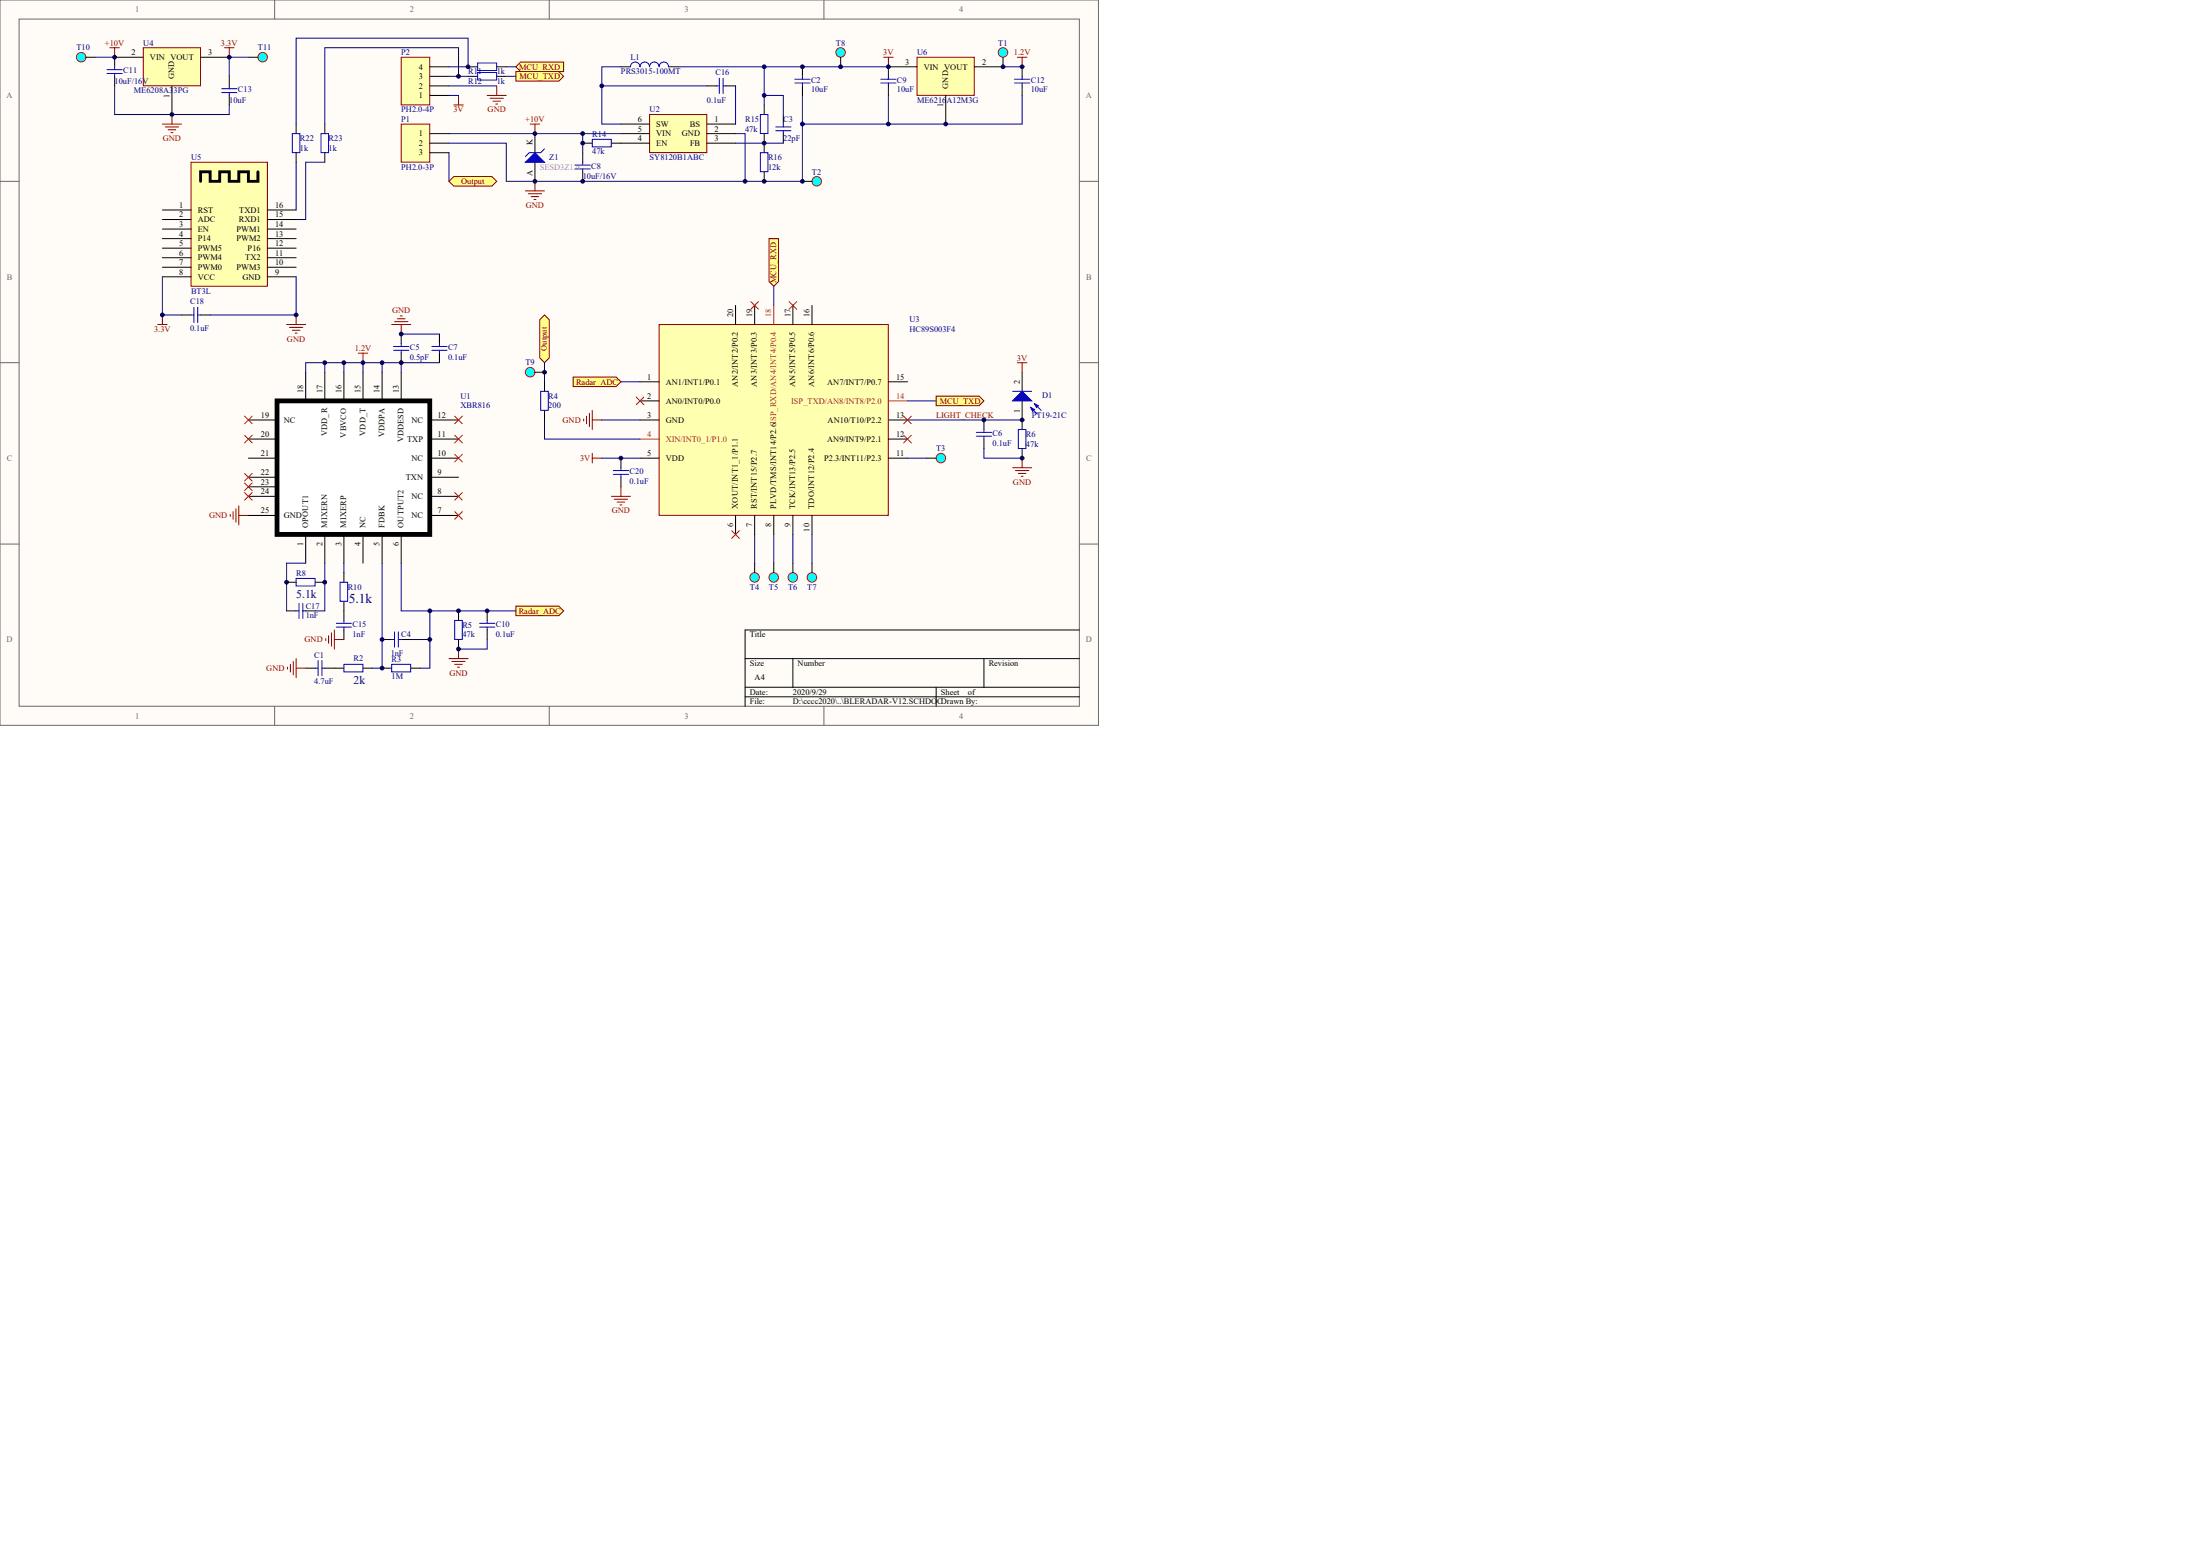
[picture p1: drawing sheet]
<svg xmlns="http://www.w3.org/2000/svg" width="840mm" height="594mm" viewBox="0 0 840 594" stroke-linecap="round" stroke-linejoin="round" font-family="sans-serif">
<g fill="#fffcf8" stroke="#696969" stroke-width=".38">
<path d="M0 0h419.2v276.8h-419.2z"/>
<path d="M7.3 7.3h404.6v262.2h-404.6z"/>
</g>
<path d="M104.8 0v7.3M209.6 0v7.3M314.4 0v7.3M0 69.2h7.3M412 69.2h7.3M0 138.4h7.3M412 138.4h7.3M0 207.6h7.3M412 207.6h7.3M104.8 269.5v7.3M209.6 269.5v7.3M314.4 269.5v7.3" fill="none" stroke="#696969" stroke-width=".38"/>
<g fill="none" stroke="#000" stroke-width=".38">
<path d="M339 25.5v3.6M339 32.8v3.6M153.1 127.5v3.6M153.1 134.8v3.6M237 174.8v3.7M237 182.1v3.6M116.7 254.9h3.6M124 254.9h7.2M138.5 254.9h3.7M145.8 254.9h3.7M145.8 244h3.7M153.1 244h3.7"/>
<path d="M156.8 254.9h3.6M284.4 251.3h127.6M302.6 251.3v10.9M375.5 251.3v10.9M412 240.4h-127.6v29.1M284.4 262.2h127.6M284.4 265.9h127.6M357.3 262.2v7.3"/>
</g>
<g fill="none" stroke="#800000" stroke-width=".38">
<path d="M136.7 134.8h3.7M138.5 134.8v3.6M149.5 123.8h7.3M150.6 122.7h5.1M151.7 121.6h2.9M152.8 120.5h.7M153.1 123.8v3.7M222.8 159.9v.7M223.8 158.8v2.9M224.9 157.7v5.1M226 156.6v7.3M226 160.2h3.7"/>
<path d="M87.9 196.3v.7M89 195.2v2.9M90 194.1v5.1M91.1 193v7.3M91.1 196.7h3.7M109.7 254.6v.7M110.8 253.5v2.9M111.9 252.4v5.1M113 251.3v7.3M113 254.9h3.7"/>
</g>
<g fill="none" stroke="#00f" stroke-width=".38">
<path d="M336.1 31.7h5.9M336.1 30.2h5.9M339 29.1v1.1M339 31.7v1.1M150.2 132.2h5.8M150.2 133.7h5.8M153.1 131.1v1.1M153.1 133.7v1.1M234.1 179.5h5.8M237 178.5v1M234.1 181h5.8M237 181v1.1"/>
<path d="M120.3 254.9h1.1M121.4 252v5.9M122.9 252v5.9M122.9 254.9h1.1M131.2 253.5h7.3v2.9h-7.3zM149.5 253.5h7.2v2.9h-7.2zM149.5 244h1.1M150.6 241.1v5.8M152 241.1v5.8M152 244h1.1"/>
</g>
<path d="M171.3 58.3v10.9" fill="none" stroke="#000080" stroke-width=".38"/>
<path d="M350 21.8h21.8v14.6h-21.8z" fill="#ffffb0" stroke="#800000" stroke-width=".38"/>
<g fill="none" stroke="#000" stroke-width=".38">
<path d="M339 25.5h11M360.9 36.4v10.9M371.9 25.5h10.9M390.1 25.5v3.6M390.1 32.8v3.6M222.4 58.3v3.6M222.4 65.6v3.6M167.7 127.5v3.6M167.7 134.8v3.6M116.7 142v11M390.1 142v7.3M390.1 153v10.9"/>
<path d="M94.8 167.5h10.9M94.8 174.8h10.9M390.1 171.2v3.6M94.8 182.1h10.9M94.8 185.7h10.9M94.8 189.4h10.9M131.2 218.5v3.7M109.4 222.2h3.6M109.4 233.1h3.6M116.7 233.1h3.6M120.3 222.2h3.7M131.2 229.4v7.3"/>
<path d="M131.2 240.4v3.6"/>
</g>
<g fill="none" stroke="#00f" stroke-width=".38">
<path d="M387.2 31.7h5.8M387.2 30.2h5.8M390.1 29.1v1.1M390.1 31.7v1.1M219.5 64.5h5.8M219.5 63h5.8M222.4 61.9v1.1M222.4 64.5v1.1M164.8 132.2h5.8M164.8 133.7h5.8M167.7 131.1v1.1M167.7 133.7v1.1"/>
<path d="M386.4 149.3h7.3M393.4 155.5l2.5 2.6M394.8 154.1l2.6 2.5M388.6 163.9h2.9v7.2h-2.9zM113 220.7h7.3v2.9h-7.3zM113 233.1h1.1M114.1 230.2v5.8M115.6 230.2v5.8M115.6 233.1h1.1M128.3 237.8h5.9M128.3 239.3h5.9M129.8 222.2h2.9v7.2h-2.9z"/>
<path d="M131.2 236.7v1.1M131.2 239.3v1.1"/>
</g>
<g fill="#00f" stroke="#00f" stroke-width=".38">
<path d="M386.4 153l3.7-3.7 3.6 3.7z"/>
<path d="M394.8 154.1l1.5 .7-.7 .7z"/>
<path d="M393.4 155.5l1.4 .7-.7 .8z"/>
</g>
<g fill="none" stroke="#800000" stroke-width=".38">
<path d="M337.2 21.8h3.7M339 21.8v3.7M388.3 21.8h3.6M390.1 21.8v3.7M200.5 72.8h7.3M201.6 73.9h5.1M202.7 75h2.9M203.8 76.1h.7M204.2 69.2v3.6M386.4 178.5h7.3M387.5 179.5h5.1M390.1 174.8v3.7"/>
<path d="M388.6 180.6h2.9M389.7 181.7h.8M124.3 243.6v.8M125.4 242.6v2.9M126.5 241.5v5.1M127.6 240.4v7.3M127.6 244h3.6"/>
</g>
<path d="M339 36.4v10.9h51.1v-10.9M382.8 25.5h7.3M138.5 138.4h-14.5v3.6M153.1 127.5h14.6M138.5 142v-3.6h7.3v3.6M116.7 214.9h-7.3v18.2M124 214.9v18.2h-3.7M131.2 214.9v3.6M145.8 214.9v40h-3.6M153.1 214.9v18.2h11v21.8h-3.7" fill="none" stroke="#000080" stroke-width=".38"/>
<path d="M105.7 153h58.3v50.9h-58.3z" fill="#fff" stroke="#000" stroke-width="1.8"/>
<g fill="none" stroke="#000" stroke-width=".38">
<path d="M237 25.5h3.6M255.2 25.5h3.6M269.8 32.8h3.6M277.1 32.8h3.6M306.2 25.5v3.6M306.2 32.8v3.6M222.4 54.6h3.6M233.3 54.6h3.7M291.7 40.1v3.6M291.7 51v7.3M291.7 65.6v3.6M124 142v11"/>
<path d="M131.2 142v11M138.5 142v11M145.8 142v11M153.1 142v11M94.8 160.2h10.9M164.1 174.8h10.9M164.1 167.5h10.9M164.1 160.2h10.9M94.8 196.7h10.9M164.1 196.7h10.9M164.1 189.4h10.9M164.1 182.1h10.9"/>
<path d="M116.7 204v10.9M124 204v10.9M131.2 204v10.9M138.5 204v10.9M145.8 204v10.9M153.1 204v10.9"/>
</g>
<path d="M237 25.5h-7.3v7.3h40.1M258.8 25.5h80.2M280.7 32.8v14.5M306.2 47.3h32.8M124 138.4h-7.3v3.6M156.8 244h7.3" fill="none" stroke="#000080" stroke-width=".38"/>
<g fill="none" stroke="#00f" stroke-width=".38">
<path d="M251.5 25.5a1.82 1.82 0 0 0-1.8-1.8 1.82 1.82 0 0 0-1.8 1.8 1.82 1.82 0 0 0-1.9-1.8 1.82 1.82 0 0 0-1.8 1.8 1.8 1.8 0 0 0-1.8-1.8 1.8 1.8 0 0 0-1.8 1.8M255.2 25.5a1.8 1.8 0 0 0-1.8-1.8 1.8 1.8 0 0 0-1.8 1.8M273.4 32.8h1.1M274.5 29.9v5.8M276 29.9v5.8M276 32.8h1.1M303.3 31.7h5.9M303.3 30.2h5.9M306.2 29.1v1.1M306.2 31.7v1.1M226 53.2h7.3v2.8h-7.3zM290.2 43.7h2.9v7.2h-2.9z"/>
<path d="M290.2 58.3h2.9v7.2h-2.9z"/>
</g>
<path d="M247.9 43.7h21.8v14.5h-21.8z" fill="#ffffb0" stroke="#800000" stroke-width=".38"/>
<path d="M237 47.3h10.9M237 51h10.9M237 54.6h10.9M269.8 47.3h10.9M269.8 51h10.9M269.8 54.6h10.9M375.5 160.2v3.7M375.5 167.5v3.7M175 233.1v3.6M185.9 233.1v3.6M175 244v3.7M185.9 240.4v3.6" fill="none" stroke="#000" stroke-width=".38"/>
<path d="M229.7 32.8v14.5h7.3M291.7 25.5v14.6M280.7 51h3.7v18.2M131.2 138.4v3.6M375.5 171.2v3.6h14.6M185.9 244v3.7h-10.9" fill="none" stroke="#000080" stroke-width=".38"/>
<path d="M372.6 166.4h5.8M372.6 165h5.8M375.5 163.9v1.1M375.5 166.4v1.1M173.5 236.7h2.9v7.3h-2.9zM183 239.3h5.8M183 237.8h5.8M185.9 236.7v1.1M185.9 239.3v1.1" fill="none" stroke="#00f" stroke-width=".38"/>
<path d="M171.3 251.3h7.3M172.4 252.4h5.1M173.5 253.5h3M174.6 254.6h.8M175 247.7v3.6" fill="none" stroke="#800000" stroke-width=".38"/>
<path d="M251.6 123.8h87.4v72.8h-87.4z" fill="#ffffb0" stroke="#800000" stroke-width=".38"/>
<g fill="none" stroke="#000" stroke-width=".38">
<path d="M280.7 116.5v7.3M288 116.5v7.3M302.6 116.5v7.3M309.9 116.5v7.3M244.3 145.7h7.3M244.3 153h7.3M339 145.7h7.3M244.3 160.2h7.3M244.3 174.8h7.3M339 160.2h7.3M339 174.8h7.3M339 167.5h7.3"/>
<path d="M280.7 196.7v7.3M288 196.7v7.3M295.3 196.7v7.3M302.6 196.7v7.3M309.9 196.7v7.3"/>
</g>
<path d="M295.3 116.5v7.3M339 153h7.3M244.3 167.5h7.3" fill="none" stroke="#ee0e22" stroke-width=".38"/>
<path d="M226 173v3.6M226 174.8h3.7" fill="none" stroke="#800000" stroke-width=".38"/>
<path d="M207.8 160.2v7.3h36.5M229.7 160.2h14.6M229.7 174.8h14.6" fill="none" stroke="#000080" stroke-width=".38"/>
<g fill="#ffff80" stroke="#800000" stroke-width=".38">
<path d="M206 122l1.8-1.8 1.8 1.8v14.6l-1.8 1.8-1.8-1.8z" fill-rule="evenodd"/>
<path d="M171.3 69.2l1.9-1.8h14.6l1.8 1.8-1.8 1.8h-14.6z" fill-rule="evenodd"/>
</g>
<path d="M207.8 145.7v3.6M207.8 156.6v3.6" fill="none" stroke="#000" stroke-width=".38"/>
<path d="M206.3 149.3h2.9v7.3h-2.9z" fill="none" stroke="#00f" stroke-width=".38"/>
<path d="M202.3 47.3h3.7M204.2 47.3v3.7" fill="none" stroke="#800000" stroke-width=".38"/>
<g fill="#ffff80" stroke="#800000" stroke-width=".38">
<path d="M357.3 151.1h16.4l1.8 1.9-1.8 1.8h-16.4z" fill-rule="evenodd"/>
<path d="M293.5 91h3.6v16.4l-1.8 1.9-1.8-1.9z" fill-rule="evenodd"/>
</g>
<path d="M295.3 109.3v7.2M346.3 153h11" fill="none" stroke="#000080" stroke-width=".38"/>
<g fill="#ffff80" stroke="#800000" stroke-width=".38">
<path d="M196.9 25.5l1.8-1.8h16.4v3.6h-16.4z" fill-rule="evenodd"/>
<path d="M196.9 27.3h16.4l1.8 1.8-1.8 1.9h-16.4z" fill-rule="evenodd"/>
</g>
<path d="M171.3 29.1h7.3" fill="none" stroke="#000080" stroke-width=".38"/>
<path d="M196.9 231.3h16.4l1.8 1.8-1.8 1.8h-16.4z" fill-rule="evenodd" fill="#ffff80" stroke="#800000" stroke-width=".38"/>
<path d="M164.1 233.1h32.8" fill="none" stroke="#000080" stroke-width=".38"/>
<path d="M218.7 143.9h16.4l1.9 1.8-1.9 1.8h-16.4z" fill-rule="evenodd" fill="#ffff80" stroke="#800000" stroke-width=".38"/>
<path d="M193.2 25.5h3.7M193.2 29.1h3.7M291.7 36.4h7.2v7.3M171.3 51h65.7M280.7 54.6h18.2M237 145.7h7.3" fill="none" stroke="#000080" stroke-width=".38"/>
<g fill="none" stroke="#f00" stroke-width=".38">
<path d="M286.6 115.1l2.9 2.9M289.5 115.1l-2.9 2.9M301.1 115.1l3 2.9M304.1 115.1l-3 2.9M93.3 158.8l2.9 2.9M96.2 158.8l-2.9 2.9M173.5 158.8l3 2.9M176.5 158.8l-3 2.9M242.8 151.5l2.9 2.9M245.7 151.5l-2.9 2.9M344.9 158.8l2.9 2.9M347.8 158.8l-2.9 2.9"/>
<path d="M93.3 166.1l2.9 2.9M96.2 166.1l-2.9 2.9M173.5 173.4l3 2.9M173.5 166.1l3 2.9M176.5 173.4l-3 2.9M176.5 166.1l-3 2.9M344.9 166.1l2.9 2.9M347.8 166.1l-2.9 2.9M93.3 180.6l2.9 3M93.3 184.3l2.9 2.9M93.3 187.9l2.9 2.9M96.2 180.6l-2.9 3"/>
<path d="M96.2 184.3l-2.9 2.9M96.2 187.9l-2.9 2.9M173.5 195.2l3 2.9M173.5 187.9l3 2.9M176.5 195.2l-3 2.9M176.5 187.9l-3 2.9M279.3 202.5l2.9 2.9M282.2 202.5l-2.9 2.9"/>
</g>
<path d="M178.6 29.1h3.7M178.6 25.5h3.7M189.6 29.1h3.6M189.6 25.5h3.6M298.9 43.7v3.6M298.9 51v3.6" fill="none" stroke="#000" stroke-width=".38"/>
<path d="M182.3 27.7h7.2v2.9h-7.2zM182.3 24h7.2v2.9h-7.2zM296 48.4h5.9M296 49.9h5.9M298.9 47.3v1.1M298.9 49.9v1.1" fill="none" stroke="#00f" stroke-width=".38"/>
<circle cx="382.8" cy="20" r="1.8" fill="#0ff" stroke="#bf0000" stroke-width=".38"/>
<path d="M382.8 21.8v3.7" fill="none" stroke="#000" stroke-width=".38"/>
<circle cx="288" cy="220.3" r="1.8" fill="#0ff" stroke="#bf0000" stroke-width=".38"/>
<path d="M288 214.9v3.6" fill="none" stroke="#000" stroke-width=".38"/>
<path d="M288 204v10.9" fill="none" stroke="#000080" stroke-width=".38"/>
<circle cx="311.7" cy="69.2" r="1.8" fill="#0ff" stroke="#bf0000" stroke-width=".38"/>
<path d="M306.2 69.2h3.7" fill="none" stroke="#000" stroke-width=".38"/>
<circle cx="295.3" cy="220.3" r="1.8" fill="#0ff" stroke="#bf0000" stroke-width=".38"/>
<path d="M295.3 214.9v3.6" fill="none" stroke="#000" stroke-width=".38"/>
<circle cx="302.6" cy="220.3" r="1.8" fill="#0ff" stroke="#bf0000" stroke-width=".38"/>
<path d="M302.6 214.9v3.6" fill="none" stroke="#000" stroke-width=".38"/>
<circle cx="309.9" cy="220.3" r="1.8" fill="#0ff" stroke="#bf0000" stroke-width=".38"/>
<path d="M309.9 214.9v3.6" fill="none" stroke="#000" stroke-width=".38"/>
<circle cx="359.1" cy="174.8" r="1.8" fill="#0ff" stroke="#bf0000" stroke-width=".38"/>
<path d="M353.6 174.8h3.7" fill="none" stroke="#000" stroke-width=".38"/>
<path d="M346.3 174.8h7.3M295.3 204v10.9M302.6 204v10.9M309.9 204v10.9" fill="none" stroke="#000080" stroke-width=".38"/>
<circle cx="320.8" cy="20" r="1.8" fill="#0ff" stroke="#bf0000" stroke-width=".38"/>
<path d="M320.8 21.8v3.7" fill="none" stroke="#000" stroke-width=".38"/>
<path d="M72.9 61.9h29.1v47.3h-29.1z" fill="#ffffb0" stroke="#800000" stroke-width=".38"/>
<g fill="none" stroke="#000" stroke-width=".38">
<path d="M62 80.1h10.9M62 83.8h10.9M62 87.4h10.9M62 91h10.9M62 94.7h10.9M62 98.3h10.9M102.1 80.1h10.9M102.1 83.8h10.9M102.1 87.4h10.9M102.1 91h10.9M102.1 94.7h10.9M102.1 98.3h10.9"/>
<path d="M62 102h10.9M62 105.6h10.9M102.1 102h10.9M102.1 105.6h10.9"/>
</g>
<path d="M98.4 65.6v3.6h-3.6v-3.6h-3.7v3.6h-3.6v-3.6h-3.6v3.6h-3.7v-3.6h-3.6v3.6" fill="none" stroke="#000" stroke-width="1.1"/>
<path d="M54.7 18.2h21.8v14.5h-21.8z" fill="#ffffb0" stroke="#800000" stroke-width=".38"/>
<path d="M43.7 21.8h11M65.6 32.8v10.9M76.6 21.8h10.9" fill="none" stroke="#000" stroke-width=".38"/>
<path d="M153.1 47.3h10.9v14.6h-10.9z" fill="#ffffb0" stroke="#800000" stroke-width=".38"/>
<path d="M43.7 21.8v3.7M43.7 29.1v3.7M87.5 29.1v3.7M87.5 36.4v3.7M164.1 51h7.2M164.1 54.6h7.2M164.1 58.3h7.2M69.3 120.2h3.6M76.6 120.2h3.6" fill="none" stroke="#000" stroke-width=".38"/>
<g fill="none" stroke="#800000" stroke-width=".38">
<path d="M41.9 18.2h3.7M43.7 18.2v3.6M85.7 18.2h3.6M87.5 18.2v3.6M185.9 36.4h7.3M187 37.5h5.1M188.1 38.6h2.9M189.2 39.7h.7M189.6 32.8v3.6M62 47.3h7.3M63.1 48.4h5.1M64.2 49.5h2.9"/>
<path d="M65.3 50.6h.7M65.6 43.7v3.6M60.2 123.8h3.6M62 120.2v3.6M109.4 123.8h7.3M110.5 124.9h5.1M111.6 126h2.9M112.7 127.1h.7M113 120.2v3.6"/>
</g>
<path d="M40.8 28h5.9M40.8 26.6h5.9M43.7 25.5v1.1M43.7 28v1.1M84.6 35.3h5.8M84.6 33.9h5.8M87.5 32.8v1.1M87.5 35.3v1.1M74 117.3v5.8M75.5 117.3v5.8M72.9 120.2h1.1M75.5 120.2h1.1" fill="none" stroke="#00f" stroke-width=".38"/>
<path d="M43.7 32.8v10.9h43.8v-3.6M171.3 32.8h18.3M62 105.6v14.6h7.3M113 105.6v14.6h-32.8" fill="none" stroke="#000080" stroke-width=".38"/>
<path d="M153.1 21.8h10.9v18.2h-10.9z" fill="#ffffb0" stroke="#800000" stroke-width=".38"/>
<path d="M164.1 36.4h7.2M164.1 32.8h7.2M164.1 29.1h7.2M164.1 25.5h7.2M113 47.3v3.7M113 58.3v3.6M124 47.3v3.7M124 58.3v3.6M204.2 51v7.3M204.2 61.9v7.3" fill="none" stroke="#000" stroke-width=".38"/>
<path d="M175 36.4v3.7M173.2 40.1h3.6M233.3 189.4h7.3M234.4 190.5h5.1M235.5 191.6h2.9M236.6 192.7h.7M237 185.7v3.7" fill="none" stroke="#800000" stroke-width=".38"/>
<path d="M171.3 25.5h7.3v-10.9h-65.6v32.7M171.3 36.4h3.7M175 29.1v-10.9h-51v29.1M306.2 36.4v32.8h-113v-14.6h-21.9M222.4 51v7.3M113 61.9v18.2M124 61.9h-7.3v21.9h-3.7M145.8 138.4h7.3M167.7 138.4h-14.6v3.6M207.8 138.4v7.3" fill="none" stroke="#000080" stroke-width=".38"/>
<path d="M111.6 51h2.8v7.2h-2.8zM122.5 51h2.9v7.2h-2.9zM207.8 56.8l-1.5 1.5h-4.3l-1.5 1.4" fill="none" stroke="#00f" stroke-width=".38"/>
<path d="M200.5 61.9l3.7-3.6 3.6 3.6z" fill="#00f" stroke="#00f" stroke-width=".38"/>
<circle cx="100.2" cy="21.8" r="1.8" fill="#0ff" stroke="#bf0000" stroke-width=".38"/>
<path d="M94.8 21.8h3.6" fill="none" stroke="#000" stroke-width=".38"/>
<path d="M94.8 21.8h-7.3v7.3" fill="none" stroke="#000080" stroke-width=".38"/>
<circle cx="31" cy="21.8" r="1.8" fill="#0ff" stroke="#bf0000" stroke-width=".38"/>
<path d="M32.8 21.8h3.7" fill="none" stroke="#000" stroke-width=".38"/>
<path d="M36.5 21.8h7.2" fill="none" stroke="#000080" stroke-width=".38"/>
<circle cx="202.3" cy="142" r="1.8" fill="#0ff" stroke="#bf0000" stroke-width=".38"/>
<path d="M204.2 142h3.6" fill="none" stroke="#000" stroke-width=".38"/>
<path d="M346.3 160.2h43.8" fill="none" stroke="#000080" stroke-width=".38"/>
<path d="M388.3 138.4h3.6M390.1 138.4v3.6" fill="none" stroke="#800000" stroke-width=".38"/>
<g fill="#000080" stroke="#000080" stroke-width=".38">
<circle cx="43.7" cy="21.8" r=".71"/>
<circle cx="62" cy="120.2" r=".71"/>
<circle cx="65.6" cy="43.7" r=".71"/>
<circle cx="87.5" cy="21.8" r=".71"/>
<circle cx="109.4" cy="222.1" r=".71"/>
<circle cx="113" cy="120.2" r=".71"/>
<circle cx="123.9" cy="222.1" r=".71"/>
<circle cx="123.9" cy="138.4" r=".71"/>
<circle cx="131.2" cy="138.4" r=".71"/>
<circle cx="138.5" cy="138.4" r=".71"/>
<circle cx="145.8" cy="254.9" r=".71"/>
<circle cx="145.8" cy="244" r=".71"/>
<circle cx="145.8" cy="138.4" r=".71"/>
<circle cx="153.1" cy="138.4" r=".71"/>
<circle cx="153.1" cy="127.4" r=".71"/>
<circle cx="164" cy="244" r=".71"/>
<circle cx="164" cy="233.1" r=".71"/>
<circle cx="175" cy="247.6" r=".71"/>
<circle cx="175" cy="233.1" r=".71"/>
<circle cx="175" cy="29.1" r=".71"/>
<circle cx="178.6" cy="25.5" r=".71"/>
<circle cx="185.9" cy="233.1" r=".71"/>
<circle cx="204.1" cy="69.2" r=".71"/>
<circle cx="204.1" cy="51" r=".71"/>
<circle cx="207.8" cy="142" r=".71"/>
<circle cx="222.4" cy="69.2" r=".71"/>
<circle cx="222.4" cy="54.6" r=".71"/>
<circle cx="222.4" cy="51" r=".71"/>
<circle cx="229.7" cy="32.8" r=".71"/>
<circle cx="237" cy="174.8" r=".71"/>
<circle cx="284.3" cy="69.2" r=".71"/>
<circle cx="291.6" cy="69.2" r=".71"/>
<circle cx="291.6" cy="54.6" r=".71"/>
<circle cx="291.6" cy="36.4" r=".71"/>
<circle cx="291.6" cy="25.5" r=".71"/>
<circle cx="306.2" cy="69.2" r=".71"/>
<circle cx="306.2" cy="47.3" r=".71"/>
<circle cx="306.2" cy="25.5" r=".71"/>
<circle cx="320.8" cy="25.5" r=".71"/>
<circle cx="339" cy="47.3" r=".71"/>
<circle cx="339" cy="25.5" r=".71"/>
<circle cx="360.9" cy="47.3" r=".71"/>
<circle cx="375.5" cy="160.2" r=".71"/>
<circle cx="382.8" cy="25.5" r=".71"/>
<circle cx="390.1" cy="174.8" r=".71"/>
<circle cx="390.1" cy="160.2" r=".71"/>
<circle cx="390.1" cy="25.5" r=".71"/>
</g>
<text font-size="5.1" fill="#000080" x="133.1" y="230">5.1k</text>
<g font-size="4.5" fill="#000080">
<text x="113" y="228.3">5.1k</text>
<text x="134.9" y="261.1">2k</text>
</g>
<g font-size="3.2" fill="#696969">
<text x="51.6" y="4.7">1</text>
<text x="156.4" y="4.7">2</text>
<text x="261.3" y="4.7">3</text>
<text x="366.1" y="4.7">4</text>
<text x="2.5" y="37.4">A</text>
<text x="414.4" y="37.4">A</text>
<text x="2.6" y="106.6">B</text>
<text x="414.6" y="106.6">B</text>
<text x="2.6" y="175.8">C</text>
<text x="414.6" y="175.8">C</text>
<text x="2.5" y="245">D</text>
<text x="414.4" y="245">D</text>
<text x="51.6" y="274.2">1</text>
<text x="156.4" y="274.2">2</text>
<text x="261.3" y="274.2">3</text>
<text x="366.1" y="274.2">4</text>
</g>
<g font-size="3.2" fill="#800000">
<text x="40.1" y="17.4">+10V</text>
<text x="84.3" y="17.4">3.3V</text>
<text x="337.1" y="21.1">3V</text>
<text x="386.9" y="21.1">1.2V</text>
<text x="198.1" y="26.5">MCU_RXD</text>
<text x="198.2" y="30.2">MCU_TXD</text>
<text x="173" y="42.9">3V</text>
<text x="186.1" y="42.9">GND</text>
<text x="200.5" y="46.6">+10V</text>
<text x="62.1" y="53.8">GND</text>
<text x="176" y="70.2">Output</text>
<text x="200.7" y="79.3">GND</text>
<text x="296.2" y="108.2" transform="rotate(-90 296.2 108.2)">MCU_RXD</text>
<text x="149.6" y="119.4">GND</text>
<text x="58.8" y="126.7">3.3V</text>
<text x="109.5" y="130.3">GND</text>
<text x="135.4" y="134">1.2V</text>
<text x="208.7" y="133.8" transform="rotate(-90 208.7 133.8)">Output</text>
<text x="388.1" y="137.6">3V</text>
<text x="219.8" y="146.7">Radar_ADC</text>
<text x="358.6" y="154">MCU_TXD</text>
<text x="214.7" y="161.3">GND</text>
<text x="357.3" y="159.5">LIGHT_CHECK</text>
<text x="221.4" y="175.8">3V</text>
<text x="386.6" y="185">GND</text>
<text x="79.8" y="197.7">GND</text>
<text x="233.5" y="195.9">GND</text>
<text x="198" y="234.1">Radar_ADC</text>
<text x="116.2" y="245">GND</text>
<text x="101.6" y="256">GND</text>
<text x="171.5" y="257.8">GND</text>
</g>
<g font-size="3.2" fill="#000080">
<text x="54.7" y="17.4">U4</text>
<text x="319" y="17.4">T8</text>
<text x="381" y="17.4">T1</text>
<text x="29.2" y="19.2">T10</text>
<text x="98.4" y="19.2">T11</text>
<text x="153.1" y="21.1">P2</text>
<text x="240.6" y="22.9">L1</text>
<text x="350" y="21.1">U6</text>
<text x="47" y="28">C11</text>
<text x="178.6" y="28.3">R11</text>
<text x="189.6" y="28.3">1k</text>
<text x="237" y="28.3">PRS3015-100MT</text>
<text x="273.1" y="28.7">C16</text>
<text x="43.7" y="32">10uF/16V</text>
<text x="51" y="35.6">ME6208A33PG</text>
<text x="90.8" y="35.3">C13</text>
<text x="178.6" y="32">R12</text>
<text x="189.6" y="32">1k</text>
<text x="309.5" y="35.3">10uF</text>
<text x="309.5" y="31.6">C2</text>
<text x="342.3" y="35.3">10uF</text>
<text x="342.3" y="31.6">C9</text>
<text x="393.4" y="35.3">10uF</text>
<text x="393.4" y="31.6">C12</text>
<text x="87.5" y="39.3">10uF</text>
<text x="269.8" y="39.3">0.1uF</text>
<text x="350" y="39.3">ME6216A12M3G</text>
<text x="153.1" y="46.6">P1</text>
<text x="153.1" y="42.9">PH2.0-4P</text>
<text x="247.9" y="42.9">U2</text>
<text x="284.4" y="46.6">R15</text>
<text x="298.9" y="46.6">C3</text>
<text x="114.5" y="53.8">R22</text>
<text x="125.4" y="53.8">R23</text>
<text x="226" y="52.4">R14</text>
<text x="284.4" y="50.2">47k</text>
<text x="298.9" y="53.8">22pF</text>
<text x="114.5" y="57.5">1k</text>
<text x="125.4" y="57.5">1k</text>
<text x="226" y="58.9">47k</text>
<text x="72.9" y="61.1">U5</text>
<text x="153.1" y="64.8">PH2.0-3P</text>
<text x="209.6" y="61.1">Z1</text>
<text x="225.7" y="64.4">C8</text>
<text x="247.9" y="61.1">SY8120B1ABC</text>
<text x="293.1" y="64.8">12k</text>
<text x="293.1" y="61.1">R16</text>
<text x="222.4" y="68.4">10uF/16V</text>
<text x="309.9" y="66.6">T2</text>
<text x="72.9" y="112.1">BT3L</text>
<text x="72.5" y="116.1">C18</text>
<text x="347.1" y="123">U3</text>
<text x="72.5" y="126.3">0.1uF</text>
<text x="347.1" y="126.7">HC89S003F4</text>
<text x="156.4" y="137.2">0.5pF</text>
<text x="156.4" y="133.6">C5</text>
<text x="171" y="137.2">0.1uF</text>
<text x="171" y="133.6">C7</text>
<text x="200.5" y="139.4">T9</text>
<text x="175.7" y="152.2">U1</text>
<text x="175.7" y="155.8">XBR816</text>
<text x="209.3" y="155.8">200</text>
<text x="209.3" y="152.2">R4</text>
<text x="397.7" y="151.8">D1</text>
<text x="393.7" y="159.5">PT19-21C</text>
<text x="378.8" y="166.4">C6</text>
<text x="391.5" y="166.7">R6</text>
<text x="357.3" y="172.2">T3</text>
<text x="378.8" y="170">0.1uF</text>
<text x="391.5" y="170.4">47k</text>
<text x="240.3" y="184.6">0.1uF</text>
<text x="240.3" y="180.9">C20</text>
<text x="113" y="219.9">R8</text>
<text x="132.7" y="225">R10</text>
<text x="286.2" y="225">T4</text>
<text x="293.5" y="225">T5</text>
<text x="300.8" y="225">T6</text>
<text x="308.1" y="225">T7</text>
<text x="116.7" y="232.3">C17</text>
<text x="116.7" y="235.9">1nF</text>
<text x="134.5" y="239.2">C15</text>
<text x="176.5" y="239.6">R5</text>
<text x="189.2" y="239.2">C10</text>
<text x="134.5" y="242.9">1nF</text>
<text x="153.1" y="243.2">C4</text>
<text x="176.5" y="243.2">47k</text>
<text x="189.2" y="242.9">0.1uF</text>
<text x="119.9" y="250.9">C1</text>
<text x="149.1" y="250.1">1nF</text>
<text x="134.9" y="252.3">R2</text>
<text x="149.5" y="252.7">R3</text>
<text x="119.9" y="261.1">4.7uF</text>
<text x="149.5" y="259.3">1M</text>
</g>
<g font-size="3.2">
<text x="50.2" y="21.1">2</text>
<text x="57.2" y="22.9">VIN VOUT</text>
<text x="79.5" y="21.1">3</text>
<text x="159.9" y="26.5">4</text>
<text x="345.5" y="24.7">3</text>
<text x="352.5" y="26.5">VIN VOUT</text>
<text x="374.8" y="24.7">2</text>
<text x="66.5" y="30.2" transform="rotate(-90 66.5 30.2)">GND</text>
<text x="159.9" y="33.8">2</text>
<text x="159.9" y="30.2">3</text>
<text x="361.8" y="33.9" transform="rotate(-90 361.8 33.9)">GND</text>
<text x="64.7" y="37.3" transform="rotate(-90 64.7 37.3)">1</text>
<text x="159.9" y="37.4">1</text>
<text x="360" y="41" transform="rotate(-90 360 41)">1</text>
<text x="243.4" y="46.6">6</text>
<text x="272.7" y="46.6">1</text>
<text x="159.9" y="52">1</text>
<text x="243.4" y="53.8">4</text>
<text x="243.4" y="50.2">5</text>
<text x="250.5" y="52">VIN</text>
<text x="250.5" y="48.4">SW</text>
<text x="260.2" y="52">GND</text>
<text x="263.3" y="48.4">BS</text>
<text x="272.7" y="50.2">2</text>
<text x="272.7" y="53.8">3</text>
<text x="159.9" y="55.7">2</text>
<text x="159.9" y="59.3">3</text>
<text x="203.2" y="55.4" transform="rotate(-90 203.2 55.4)">K</text>
<text x="250.5" y="55.7">EN</text>
<text x="263.4" y="55.7">FB</text>
<text x="203.2" y="67.2" transform="rotate(-90 203.2 67.2)">A</text>
<text x="68.4" y="79.3">1</text>
<text x="68.4" y="83">2</text>
<text x="75.5" y="81.2">RST</text>
<text x="91.3" y="81.2">TXD1</text>
<text x="105" y="83">15</text>
<text x="105" y="79.3">16</text>
<text x="68.4" y="86.6">3</text>
<text x="75.5" y="84.8">ADC</text>
<text x="75.5" y="88.4">EN</text>
<text x="90.2" y="88.4">PWM1</text>
<text x="91.1" y="84.8">RXD1</text>
<text x="105" y="86.6">14</text>
<text x="68.4" y="90.3">4</text>
<text x="68.4" y="93.9">5</text>
<text x="75.5" y="92.1">P14</text>
<text x="75.5" y="95.7">PWM5</text>
<text x="90.2" y="92.1">PWM2</text>
<text x="94.5" y="95.7">P16</text>
<text x="105" y="93.9">12</text>
<text x="105" y="90.3">13</text>
<text x="68.4" y="97.5">6</text>
<text x="68.4" y="101.2">7</text>
<text x="75.5" y="99.4">PWM4</text>
<text x="93.6" y="99.4">TX2</text>
<text x="105" y="101.2">10</text>
<text x="105" y="97.5">11</text>
<text x="68.4" y="104.8">8</text>
<text x="75.5" y="103">PWM0</text>
<text x="75.5" y="106.6">VCC</text>
<text x="90.2" y="103">PWM3</text>
<text x="92.5" y="106.6">GND</text>
<text x="105" y="104.8">9</text>
<text x="279.8" y="120.9" transform="rotate(-90 279.8 120.9)">20</text>
<text x="287.1" y="120.9" transform="rotate(-90 287.1 120.9)">19</text>
<text x="301.7" y="120.9" transform="rotate(-90 301.7 120.9)">17</text>
<text x="309" y="120.9" transform="rotate(-90 309 120.9)">16</text>
<text x="247" y="144.9">1</text>
<text x="254.1" y="146.7">AN1/INT1/P0.1</text>
<text x="281.6" y="147.6" transform="rotate(-90 281.6 147.6)">AN2/INT2/P0.2</text>
<text x="288.9" y="147.6" transform="rotate(-90 288.9 147.6)">AN3/INT3/P0.3</text>
<text x="303.5" y="147.6" transform="rotate(-90 303.5 147.6)">AN5/INT5/P0.5</text>
<text x="310.8" y="147.6" transform="rotate(-90 310.8 147.6)">AN6/INT6/P0.6</text>
<text x="315.7" y="146.7">AN7/INT7/P0.7</text>
<text x="342" y="144.9">15</text>
<text x="389.2" y="146.4" transform="rotate(-90 389.2 146.4)">2</text>
<text x="115.7" y="150" transform="rotate(-90 115.7 150)">18</text>
<text x="123" y="150" transform="rotate(-90 123 150)">17</text>
<text x="130.3" y="150" transform="rotate(-90 130.3 150)">16</text>
<text x="137.6" y="150" transform="rotate(-90 137.6 150)">15</text>
<text x="144.9" y="150" transform="rotate(-90 144.9 150)">14</text>
<text x="152.2" y="150" transform="rotate(-90 152.2 150)">13</text>
<text x="247" y="152.2">2</text>
<text x="254.1" y="154">AN0/INT0/P0.0</text>
<text x="99.6" y="159.5">19</text>
<text x="108.3" y="161.3">NC</text>
<text x="157" y="161.3">NC</text>
<text x="167" y="159.5">12</text>
<text x="247" y="159.5">3</text>
<text x="254.1" y="161.3">GND</text>
<text x="315.9" y="161.3">AN10/T10/P2.2</text>
<text x="342" y="159.5">13</text>
<text x="389.2" y="157.5" transform="rotate(-90 389.2 157.5)">1</text>
<text x="99.6" y="166.7">20</text>
<text x="124.8" y="166.4" transform="rotate(-90 124.8 166.4)">VDD_R</text>
<text x="132.1" y="167" transform="rotate(-90 132.1 167)">VBVCO</text>
<text x="139.4" y="166.3" transform="rotate(-90 139.4 166.3)">VDD_T</text>
<text x="146.7" y="166.8" transform="rotate(-90 146.7 166.8)">VDDPA</text>
<text x="167" y="166.7">11</text>
<text x="342" y="166.7">12</text>
<text x="154" y="168.8" transform="rotate(-90 154 168.8)">VDDESD</text>
<text x="155.4" y="168.6">TXP</text>
<text x="315.7" y="168.6">AN9/INT9/P2.1</text>
<text x="99.6" y="174">21</text>
<text x="157" y="175.8">NC</text>
<text x="167" y="174">10</text>
<text x="247" y="174">5</text>
<text x="254.1" y="175.8">VDD</text>
<text x="314.6" y="175.8">P2.3/INT11/P2.3</text>
<text x="342" y="174">11</text>
<text x="99.6" y="181.3">22</text>
<text x="99.6" y="185">23</text>
<text x="154.9" y="183.1">TXN</text>
<text x="167" y="181.3">9</text>
<text x="99.6" y="188.6">24</text>
<text x="157" y="190.4">NC</text>
<text x="167" y="188.6">8</text>
<text x="99.6" y="195.9">25</text>
<text x="108.3" y="197.7">GND</text>
<text x="157" y="197.7">NC</text>
<text x="167" y="195.9">7</text>
<text x="281.6" y="194.1" transform="rotate(-90 281.6 194.1)">XOUT/INT1_1/P1.1</text>
<text x="288.9" y="194.1" transform="rotate(-90 288.9 194.1)">RST/INT15/P2.7</text>
<text x="296.2" y="194.1" transform="rotate(-90 296.2 194.1)">PLVD/TMS/INT14/P2.6ISP_RXD/AN4/INT4/P0.4</text>
<text x="303.5" y="194.1" transform="rotate(-90 303.5 194.1)">TCK/INT13/P2.5</text>
<text x="310.8" y="194.1" transform="rotate(-90 310.8 194.1)">TDO/INT12/P2.4</text>
<text x="117.6" y="201.4" transform="rotate(-90 117.6 201.4)">OPOUT1</text>
<text x="124.8" y="201.4" transform="rotate(-90 124.8 201.4)">MIXERN</text>
<text x="132.1" y="201.4" transform="rotate(-90 132.1 201.4)">MIXERP</text>
<text x="139.4" y="201.4" transform="rotate(-90 139.4 201.4)">NC</text>
<text x="146.7" y="201.4" transform="rotate(-90 146.7 201.4)">FDBK</text>
<text x="154" y="201.4" transform="rotate(-90 154 201.4)">OUTPUT2</text>
<text x="279.8" y="201.2" transform="rotate(-90 279.8 201.2)">6</text>
<text x="287.1" y="201.2" transform="rotate(-90 287.1 201.2)">7</text>
<text x="294.4" y="201.2" transform="rotate(-90 294.4 201.2)">8</text>
<text x="301.7" y="201.2" transform="rotate(-90 301.7 201.2)">9</text>
<text x="309" y="202.9" transform="rotate(-90 309 202.9)">10</text>
<text x="115.7" y="208.5" transform="rotate(-90 115.7 208.5)">1</text>
<text x="123" y="208.5" transform="rotate(-90 123 208.5)">2</text>
<text x="130.3" y="208.5" transform="rotate(-90 130.3 208.5)">3</text>
<text x="137.6" y="208.5" transform="rotate(-90 137.6 208.5)">4</text>
<text x="144.9" y="208.5" transform="rotate(-90 144.9 208.5)">5</text>
<text x="152.2" y="208.5" transform="rotate(-90 152.2 208.5)">6</text>
<text x="286.2" y="243.2">Title</text>
<text x="286.2" y="254.2">Size</text>
<text x="304.4" y="254.2">Number</text>
<text x="377.3" y="254.2">Revision</text>
<text x="288" y="259.6">A4</text>
<text x="286.2" y="265.1">Date:</text>
<text x="286.2" y="268.7">File:</text>
<text x="302.6" y="265.1">2020/9/29</text>
<text x="302.6" y="268.7">D:\cccc2020\..\BLERADAR-V12.SCHDOCDrawn By:</text>
<text x="359.1" y="265.1">Sheet</text>
<text x="369.4" y="265.1">of</text>
</g>
<text font-size="3.2" fill="#f0f" x="206" y="64.8">SESD3Z12C</text>
<g font-size="3.2" fill="#ee0e22">
<text x="294.4" y="120.9" transform="rotate(-90 294.4 120.9)">18</text>
<text x="302" y="154">ISP_TXD/AN8/INT8/P2.0</text>
<text x="342" y="152.2">14</text>
<text x="247" y="166.7">4</text>
<text x="254.1" y="168.6">XIN/INT0_1/P1.0</text>
</g>
</svg>
